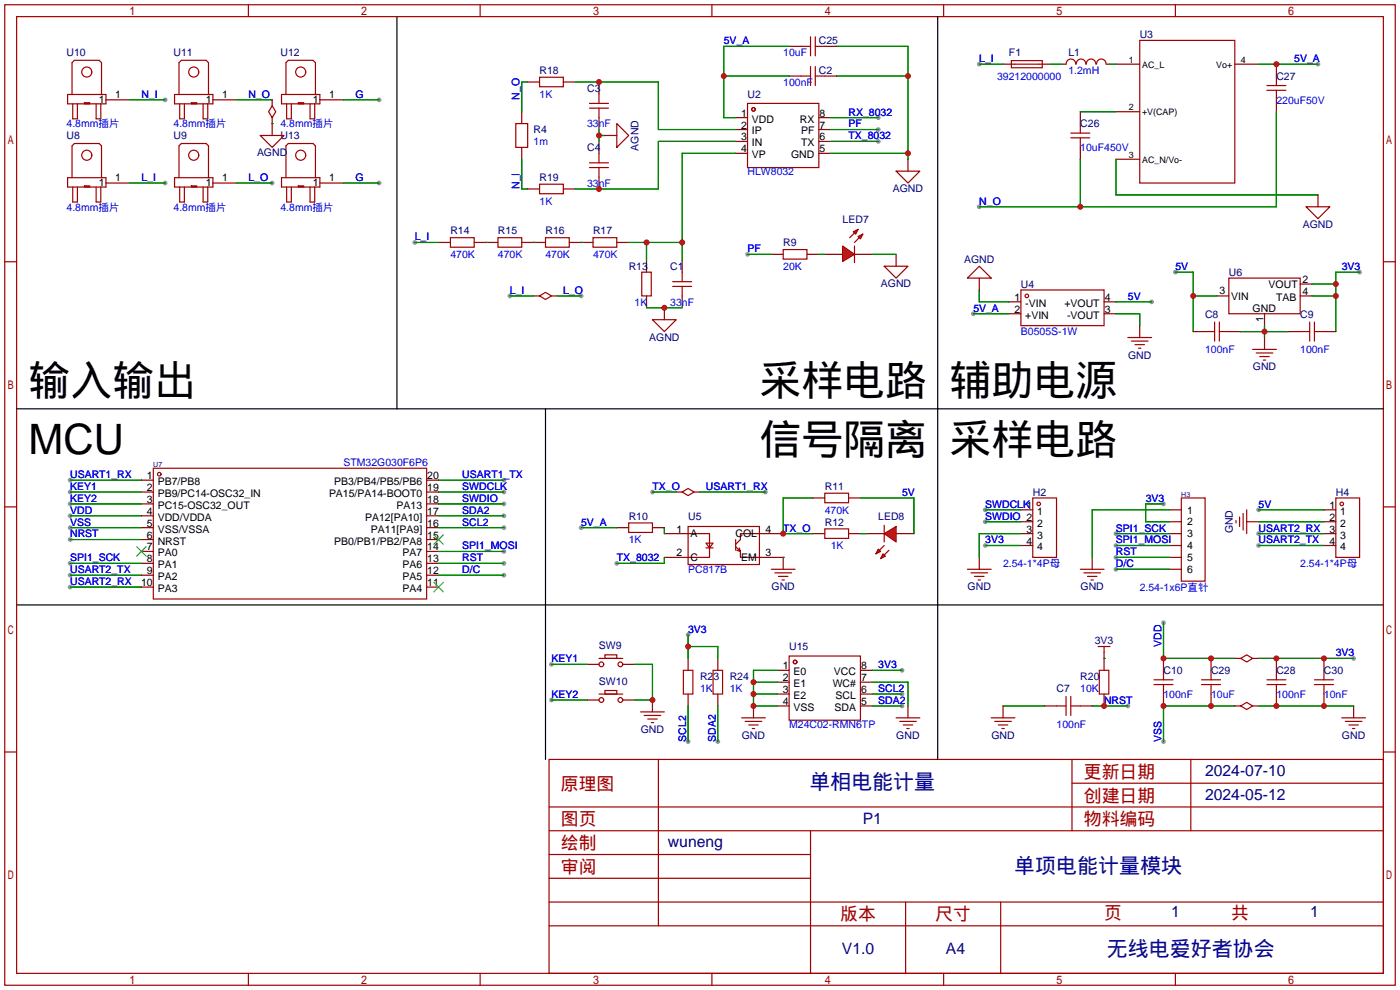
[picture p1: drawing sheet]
<svg xmlns="http://www.w3.org/2000/svg" width="299mm" height="212mm" viewBox="0 0 299 212" stroke-linecap="round" stroke-linejoin="round" font-family="sans-serif">
<g fill="#999">
<circle cx="187.7" cy="25.1" r=".51"/>
<circle cx="187.7" cy="30.2" r=".51"/>
<circle cx="187.7" cy="27.7" r=".51"/>
<circle cx="208" cy="67.1" r=".51"/>
<circle cx="246.1" cy="64.5" r=".51"/>
<circle cx="131.8" cy="120.4" r=".51"/>
<circle cx="88.6" cy="51.8" r=".51"/>
<circle cx="251.2" cy="58.2" r=".51"/>
<circle cx="290.6" cy="58.2" r=".51"/>
<circle cx="139.4" cy="105.2" r=".51"/>
<circle cx="163.6" cy="105.2" r=".51"/>
<circle cx="159.8" cy="54.4" r=".51"/>
<circle cx="109" cy="63.2" r=".51"/>
<circle cx="124.2" cy="63.2" r=".51"/>
<circle cx="281.7" cy="13.7" r=".51"/>
<circle cx="209.3" cy="44.2" r=".51"/>
<circle cx="209.3" cy="13.7" r=".51"/>
<circle cx="35.3" cy="39.1" r=".51"/>
<circle cx="58.2" cy="39.1" r=".51"/>
<circle cx="35.3" cy="21.3" r=".51"/>
<circle cx="81" cy="21.3" r=".51"/>
<circle cx="81" cy="39.1" r=".51"/>
<circle cx="15" cy="115.3" r=".51"/>
<circle cx="15" cy="112.8" r=".51"/>
<circle cx="15" cy="110.2" r=".51"/>
<circle cx="107.7" cy="105.2" r=".51"/>
<circle cx="107.7" cy="107.7" r=".51"/>
<circle cx="15" cy="102.6" r=".51"/>
<circle cx="107.7" cy="102.6" r=".51"/>
<circle cx="15" cy="122.9" r=".51"/>
<circle cx="15" cy="125.5" r=".51"/>
<circle cx="241" cy="150.9" r=".51"/>
<circle cx="248.7" cy="158.5" r=".51"/>
<circle cx="248.7" cy="133.1" r=".51"/>
<circle cx="210.6" cy="109" r=".51"/>
<circle cx="210.6" cy="111.5" r=".51"/>
<circle cx="192.8" cy="143.3" r=".51"/>
<circle cx="289.3" cy="140.7" r=".51"/>
<circle cx="192.8" cy="148.3" r=".51"/>
<circle cx="192.8" cy="150.9" r=".51"/>
<circle cx="147.1" cy="158.5" r=".51"/>
<circle cx="153.4" cy="158.5" r=".51"/>
<circle cx="147.1" cy="135.6" r=".51"/>
<circle cx="107.7" cy="117.9" r=".51"/>
<circle cx="15" cy="120.4" r=".51"/>
<circle cx="107.7" cy="110.2" r=".51"/>
<circle cx="107.7" cy="112.8" r=".51"/>
<circle cx="15" cy="105.2" r=".51"/>
<circle cx="15" cy="107.7" r=".51"/>
<circle cx="117.9" cy="142" r=".51"/>
<circle cx="117.9" cy="149.6" r=".51"/>
<circle cx="107.7" cy="120.4" r=".51"/>
<circle cx="107.7" cy="122.9" r=".51"/>
<circle cx="248.7" cy="107.7" r=".51"/>
<circle cx="238.5" cy="114" r=".51"/>
<circle cx="238.5" cy="116.6" r=".51"/>
<circle cx="238.5" cy="119.1" r=".51"/>
<circle cx="238.5" cy="121.7" r=".51"/>
<circle cx="269" cy="109" r=".51"/>
<circle cx="269" cy="114" r=".51"/>
<circle cx="269" cy="116.6" r=".51"/>
<circle cx="124.2" cy="112.8" r=".51"/>
<circle cx="210.6" cy="116.6" r=".51"/>
</g>
<g fill="none" stroke="#a10000" stroke-width=".25">
<path d="M1 1h297.2v209.6h-297.2zM3.6 3.6h292.1v204.4h-292.1zM53.1 1v2.6M102.6 1v2.6M115.3 16.5h5.1v2h-5.1zM152.1 1v2.6M171.2 16.3h2M173.2 14.2v4.1M174.2 14.2v4.1M174.2 16.3h2.1M201.7 1v2.6M216.2 13h6.6v1.5h-6.6z"/>
<path d="M216.9 13.7h5.1M243.6 8.6h20.3v30.5h-20.3zM251.2 1v2.6M110.2 26.4h2.6v5.1h-2.6zM115.3 39.4h5.1v2h-5.1zM126 23.1h4M126 22.1h4M126 35.8h4M126 34.8h4M128 20.1v2M128 23.1v2M128 32.8v2"/>
<path d="M128 35.8v2M131.8 26.4l2.6 2.6-2.6 2.5zM159.8 22.1h15.2v13.7h-15.2zM191.5 36.6h5.1l-2.5 2.5zM1 55.9h2.6M96.3 50.8h5v2h-5zM106.4 50.8h5.1v2h-5.1zM116.6 50.8h5.1v2h-5.1zM126.7 50.8h5.1v2h-5.1zM137.2 58.2h2v5h-2zM145.8 58.2v2M182.6 52.6v3.5"/>
<path d="M206.8 59.4l2.5-2.5 2.5 2.5zM262.6 59.4h15.3v7.7h-15.3zM295.7 55.9h2.5M139.4 68.3h5.1l-2.5 2.6zM143.8 61.2h4M143.8 60.2h4M145.8 61.2v2M218.2 62h17.8v7.6h-17.8zM241 72.1h5.1M241.8 72.9h3.6M242.6 73.7h2M243.3 74.4h.5"/>
<path d="M257.6 70.9h2M259.6 68.8v4.1M260.6 68.8v4.1M260.6 70.9h2M267.7 74.7h5.1M268.5 75.4h3.5M269.2 76.2h2.1M270 77h.5M277.9 70.9h2M279.9 68.8v4.1M280.9 70.9h2.1M280.9 68.8v4.1"/>
<path d="M1 108.3h2.6M134.4 111.8h5v2h-5zM145.8 105.2l1.3-.8 1.2 .8-1.2 .7zM147.1 112.5h15.2v8.2h-15.2zM147.1 114h4.5v5.1h-4.5M150.9 116.1h1.5l-.8 1zM150.9 117.1h1.5M157.2 116.8l1 1.1-.2-.8M157.2 115.3v2.3M157.5 117.6l.7 .3v1.2h4.1M162.3 114h-4.1v1.3l-1 1M176.3 105.4h5.1v2h-5.1z"/>
<path d="M176.3 113h5.1v2.1h-5.1zM295.7 108.3h2.5M164.8 121.7h5.1M165.6 122.4h3.6M166.4 123.2h2M167.1 124h.5M1 160.7h2.6M117.3 162.3h178.4v45.7h-178.4zM117.3 177.5h178.4M117.3 172.5h178.4M140.7 162.3v35.6M173.2 177.5v30.5"/>
<path d="M229.1 162.3v15.2M229.1 167.4h66.6M254.5 162.3v15.2M295.7 160.7h2.5M117.3 182.6h55.9M117.3 197.9h178.4M117.3 192.8h178.4M117.3 187.7h55.9M193.5 192.8v15.2M213.9 192.8v15.2M53.1 208v2.6M102.6 208v2.6"/>
<path d="M152.1 208v2.6M201.7 208v2.6M251.2 208v2.6"/>
<circle cx="161" cy="23.4" r=".38"/>
<circle cx="219.5" cy="63.2" r=".38"/>
</g>
<g fill="none" stroke="#870000" stroke-width=".25">
<path d="M112.8 17.5h2.5M120.4 17.5h2.5M128 17.5v2.6M168.7 16.3h2.5M176.3 16.3h2.5M214.4 13.7h2.5M222 13.7h2.5M238.5 13.7h5.1M263.9 13.7h5.1M111.5 23.9v2.5M111.5 31.5v2.5M128 25.1v2.6"/>
<path d="M128 30.2v2.6M128 37.8v2.6M129.3 29h2.5M157.2 25.1h2.6M157.2 27.7h2.6M157.2 30.2h2.6M157.2 32.8h2.6M175 25.1h2.5M175 27.7h2.5M175 30.2h2.5M175 32.8h2.5M194.1 34v2.6"/>
<path d="M238.5 23.9h5.1M238.5 34h5.1M93.7 51.8h2.6M101.3 51.8h5.1M111.5 51.8h5.1M112.8 40.4h2.5M120.4 40.4h2.5M121.7 51.8h5M131.8 51.8h2.6M138.2 55.6v2.6M145.8 55.6v2.6M209.3 59.4v2.6"/>
<path d="M138.2 63.2v2.6M142 65.8v2.5M145.8 63.2v2.6M215.6 64.5h2.6M215.6 67.1h2.6M236 64.5h2.5M236 67.1h2.5M243.6 69.6v2.5M255 70.9h2.6M260.1 63.2h2.5M262.6 70.9h2.6M270.3 67.1v2.5"/>
<path d="M270.3 72.1v2.6M275.3 70.9h2.6M277.9 60.7h2.5M277.9 63.2h2.5M283 70.9h2.5M131.8 112.8h2.6M139.4 112.8h2.6M142 114h5.1M142 119.1h5.1M144.5 105.2h1.3M148.3 105.2h1.3M162.3 114h5.1"/>
<path d="M162.3 119.1h5.1v2.6M173.7 114h2.6M173.7 106.4h2.6M181.4 114h2.5M181.4 106.4h2.5"/>
</g>
<g fill="none" stroke="#008700" stroke-width=".25">
<path d="M112.8 17.5h-1.3v6.4M122.9 17.5h17.8v10.2h16.5M178.8 9.9h15.3v24.1M178.8 16.3h15.3M111.5 34v6.4h1.3M128 29h1.3M128 27.7v2.5M157.2 30.2h-16.5v10.2h-17.8M157.2 32.8h-11.4v22.8M177.5 25.1h10.2M177.5 30.2h10.2M177.5 27.7h10.2"/>
<path d="M177.5 32.8h16.6M88.6 51.8h5.1M103.9 51.8h.1M114 51.8h.1M124.2 51.8h.1M134.4 51.8h11.4M138.2 51.8v3.8M251.2 58.2h3.8v12.7M290.6 58.2h-5.1v12.7M138.2 65.8h7.6M208 67.1h7.6M209.3 62v2.5h6.3"/>
<path d="M238.5 64.5h7.6M238.5 67.1h5.1v2.5M255 63.2h5.1M265.2 70.9h10.1M270.3 69.6v2.5M280.4 63.2h5.1M280.4 60.7h5.1M139.4 105.2h5.1M142 119.1v1.3h-10.2M142 112.8v1.2M149.6 105.2h14M167.4 119.1h.1"/>
<path d="M173.7 106.4h-6.3v7.6h6.3M183.9 106.4h11.4v7.6"/>
</g>
<g fill="#f00" stroke="#a10000" stroke-width=".25">
<path d="M180.1 52.6l2.5 1.8-2.5 1.5z"/>
<path d="M182.4 49.5l1-.5-.5 1z"/>
<path d="M183.4 50.5l1-.5-.5 1.1z"/>
</g>
<g fill="none" stroke="#a10000" stroke-width=".25">
<path d="M171.2 9.9h2M173.2 7.9v4M174.2 7.9v4M174.2 9.9h2.1M227.9 13.7a1.01 1.01 0 0 1 1-1.1 1.01 1.01 0 0 1 1 1.1M230 13.7a1.01 1.01 0 0 1 1-1.1 1.01 1.01 0 0 1 1 1.1M232.2 13.7a1.01 1.01 0 0 1 1-1.1 1.01 1.01 0 0 1 1 1.1M234.4 13.7a1.01 1.01 0 0 1 1-1.1 1.01 1.01 0 0 1 1 1.1M270.8 18.3h4M270.8 19.3h4M272.8 16.3v2M272.8 19.3v2"/>
<path d="M14.4 20.2h8.2v2h-8.2zM14.4 38h8.2v2h-8.2zM15.4 38v-6.8l.5-.5h5.3l.5 .5v6.8M15.4 20.2v-6.8l.5-.5h5.3l.5 .5v6.8M15.5 40v3.2h1v-3.2M15.5 22.2v3.2h1v-3.2M18 39.7h1.2v.3h-1.2zM18 22h1.2v.2h-1.2zM20.5 40v3.2h1v-3.2M20.5 22.2v3.2h1v-3.2M37.3 38h8.2v2h-8.2zM37.3 20.2h8.2v2h-8.2z"/>
<path d="M38.3 38v-6.8l.5-.5h5.3l.5 .5v6.8M38.3 20.2v-6.8l.5-.5h5.3l.5 .5v6.8M38.4 40v3.2h1v-3.2M38.4 22.2v3.2h1v-3.2M40.9 39.7h1.1v.3h-1.1zM40.9 22h1.1v.2h-1.1zM43.4 40v3.2h1v-3.2M43.4 22.2v3.2h1v-3.2M60.2 38h8.2v2h-8.2zM60.2 20.2h8.2v2h-8.2zM61.1 38v-6.8l.5-.5h5.3l.5 .5v6.8M61.1 20.2v-6.8l.5-.5h5.3l.5 .5v6.8"/>
<path d="M61.3 40v3.2h1v-3.2M61.3 22.2v3.2h1v-3.2M63.8 22h1.1v.2h-1.1zM63.8 39.7h1.1v.3h-1.1zM66.3 40v3.2h1v-3.2M66.3 22.2v3.2h1v-3.2M228.9 28.4h4M228.9 29.5h4M230.9 26.4v2M230.9 29.5v2M167.4 53.3h5.1v2.1h-5.1zM182.6 49.8l-1 1"/>
<path d="M183.6 50.8l-1 1M189 56.9h5.1l-2.6 2.5zM279.1 44.2h5.1l-2.5 2.5zM115.3 63.2l1.3-.7 1.3 .7-1.3 .8zM32.8 100.1h58.4v27.9h-58.4zM189 112.3v3.5M220.7 106.4h5.1v12.7h-5.1zM252.5 106.4h5.1v17.8h-5.1zM264.2 111.3v.5M264.9 110.5v2M265.7 109.7v3.6M266.4 109v5"/>
<path d="M285.5 106.4h5.1v12.7h-5.1zM129.3 140h2.5v.7h-2.5zM206.8 121.7h5M207.5 122.4h3.6M208.3 123.2h2M209 124h.5M230.9 121.7h5.1M231.6 122.4h3.6M232.4 123.2h2M233.2 124h.5M234.7 138.2h2.5M236 138.2v1.2"/>
<path d="M128 140.7h5.1M128 148.3h5.1M129.3 147.6h2.5v.7h-2.5zM136.9 152.1h5.1M137.7 152.9h3.5M138.4 153.7h2.1M139.2 154.4h.5M146 143.3h2.1v5h-2.1zM152.4 143.3h2v5h-2zM158.5 153.4h5.1M159.3 154.2h3.5M160 154.9h2.1"/>
<path d="M160.8 155.7h.5M168.7 140.2h15.2v13.7h-15.2zM191.5 153.4h5.1M192.3 154.2h3.5M193 154.9h2.1M193.8 155.7h.5M211.8 153.4h5.1M212.6 154.2h3.6M213.4 154.9h2M214.1 155.7h.5M225.8 150.9h2M227.8 148.8v4.1"/>
<path d="M228.9 148.8v4.1M228.9 150.9h2M234.9 143.3h2.1v5h-2.1zM246.6 145.3h4.1M246.6 146.3h4.1M248.7 143.3v2M248.7 146.3v2M256.8 145.3h4.1M256.8 146.3h4.1M258.8 143.3v2M258.8 146.3v2M265.2 140.7l1.2-.7 1.3 .7-1.3 .8z"/>
<path d="M265.2 150.9l1.2-.8 1.3 .8-1.3 .7zM270.8 145.3h4M270.8 146.3h4M272.8 143.3v2M272.8 146.3v2M280.9 145.3h4.1M280.9 146.3h4.1M283 143.3v2M283 146.3v2M286.8 153.4h5M287.5 154.2h3.6M288.3 154.9h2"/>
<path d="M289.1 155.7h.5"/>
<circle cx="18.5" cy="15.4" r="1.08"/>
<circle cx="41.4" cy="15.4" r="1.08"/>
<circle cx="64.3" cy="15.4" r="1.08"/>
<circle cx="18.5" cy="33.2" r="1.08"/>
<circle cx="41.4" cy="33.2" r="1.08"/>
<circle cx="64.3" cy="33.2" r="1.08"/>
<circle cx="34" cy="101.3" r=".38"/>
<circle cx="222" cy="107.7" r=".38"/>
<circle cx="286.8" cy="107.7" r=".38"/>
<circle cx="128.5" cy="142" r=".51"/>
<circle cx="128.5" cy="149.6" r=".51"/>
<circle cx="132.6" cy="142" r=".51"/>
<circle cx="132.6" cy="149.6" r=".51"/>
<circle cx="169.9" cy="141.5" r=".38"/>
</g>
<g fill="none" stroke="#870000" stroke-width=".25">
<path d="M168.7 9.9h2.5M176.3 9.9h2.5M227.1 13.7h.7M236.5 13.7h.7M272.8 13.7v2.6M22.6 39.1h5.1M22.6 21.3h5.1M45.5 39.1h5M45.5 21.3h5M68.3 39.1h5.1M68.3 21.3h5.1M230.9 23.9v2.5"/>
<path d="M230.9 31.5v2.5M272.8 21.3v2.6M164.8 54.4h2.6M172.5 54.4h2.5M176.3 54.4h3.8M182.6 54.4h3.8M191.5 54.4v2.5M281.7 41.7v2.5M114 63.2h1.3M117.9 63.2h1.2M30.2 102.6h2.6M30.2 105.2h2.6"/>
<path d="M30.2 107.7h2.6M30.2 110.2h2.6M30.2 112.8h2.6M30.2 115.3h2.6M30.2 117.9h2.6M91.2 102.6h2.5M91.2 105.2h2.5M91.2 107.7h2.5M91.2 110.2h2.5M91.2 112.8h2.5M91.2 115.3h2.5M91.2 117.9h2.5"/>
<path d="M209.3 119.1v2.6M218.2 109h2.5M218.2 111.5h2.5M218.2 114h2.5M218.2 116.6h2.5M233.4 119.1v2.6M249.9 109h2.6M249.9 111.5h2.6M249.9 114h2.6M249.9 116.6h2.6M249.9 119.1h2.6M266.4 111.5h2.6"/>
<path d="M283 109h2.5M283 111.5h2.5M283 114h2.5M283 116.6h2.5M30.2 120.4h2.6M30.2 122.9h2.6M30.2 125.5h2.6M91.2 120.4h2.5M91.2 122.9h2.5M91.2 125.5h2.5M236 139.4v3.9M249.9 121.7h2.6"/>
<path d="M125.5 142h2.5M125.5 149.6h2.5M133.1 142h2.5M133.1 149.6h2.5M139.4 149.6v2.5M147.1 140.7v2.6M147.1 148.3v2.6M153.4 140.7v2.6M153.4 148.3v2.6M161 150.9v2.5M166.1 150.9h2.6M166.1 143.3h2.6"/>
<path d="M166.1 145.8h2.6M166.1 148.3h2.6M183.9 150.9h2.5M183.9 143.3h2.5M183.9 145.8h2.5M183.9 148.3h2.5M194.1 150.9v2.5M214.4 150.9v2.5M223.3 150.9h2.5M230.9 150.9h2.5M236 148.3v2.6M248.7 140.7v2.6"/>
<path d="M248.7 148.3v2.6M258.8 140.7v2.6M258.8 148.3v2.6M263.9 150.9h1.3M263.9 140.7h1.3M267.7 150.9h1.3M267.7 140.7h1.3M272.8 140.7v2.6M272.8 148.3v2.6M283 140.7v2.6M283 148.3v2.6M289.3 150.9v2.5"/>
</g>
<g fill="none" stroke="#008700" stroke-width=".25">
<path d="M154.7 16.3h14M168.7 9.9h-14v15.2h2.5M209.3 13.7h5.1M224.5 13.7h2.6M237.2 13.7h1.3M269 13.7h12.7M27.7 39.1h7.6M27.7 21.3h7.6M50.5 39.1h7.7M50.5 21.3h7.7M73.4 39.1h7.6M73.4 21.3h7.6"/>
<path d="M230.9 23.9h7.6M230.9 34v10.2M238.5 34v7.7h43.2M272.8 23.9v20.3h-63.5M159.8 54.4h5M175 54.4h1.3M186.4 54.4h5.1M109 63.2h5M119.1 63.2h5.1M15 115.3h15.2M15 112.8h15.2M15 110.2h15.2"/>
<path d="M15 105.2h15.2M15 107.7h15.2M15 102.6h15.2M93.7 112.8h14M93.7 110.2h14M93.7 105.2h14M93.7 107.7h14M93.7 102.6h14M93.7 117.9h14M210.6 109h7.6M210.6 111.5h7.6M218.2 114h-8.9v5.1"/>
<path d="M238.5 114h11.4M238.5 116.6h11.4M238.5 119.1h11.4M248.7 107.7h-3.8v3.8h5M249.9 109h-16.5v10.1M269 109h14M269 111.5h14M269 114h14M269 116.6h14M15 122.9h15.2M15 125.5h15.2M15 120.4h15.2"/>
<path d="M93.7 122.9h14M93.7 120.4h14M147.1 135.6v5.1M147.1 138.2h6.3v2.5M238.5 121.7h11.4M248.7 133.1v7.6h15.2M117.9 142h7.6M117.9 149.6h7.6M135.6 142h3.8v7.6h-3.8M147.1 150.9v7.6M153.4 150.9v7.6M161 145.8h5.1"/>
<path d="M161 148.3h5.1M166.1 143.3h-5.1v7.6h5.1M186.4 150.9h6.4M186.4 143.3h6.4M186.4 145.8h7.7v5.1M186.4 148.3h6.4M214.4 150.9h8.9M233.4 150.9h7.6M236 140.7h.1M263.9 150.9h-15.2v7.6M269 150.9h20.3M269 140.7h20.3"/>
</g>
<path d="M29.2 116.8l2 2.1M31.2 116.8l-2 2.1M92.7 114.3l2 2M94.7 114.3l-2 2M92.7 124.5l2 2M94.7 124.5l-2 2" fill="none" stroke="#3c3" stroke-width=".25"/>
<g fill="#f00" stroke="#a10000" stroke-width=".25">
<path d="M189 114l2.5-1.5v3.3z"/>
<path d="M188.7 118.4l.5 .5-1 .5z"/>
<path d="M187.7 117.3l.5 .6-1 .5z"/>
</g>
<path d="M55.6 29h5.1l-2.5 2.5zM58.2 22.6l.7 1.3-.7 1.2-.8-1.2zM189 116.6l-1 1M190 117.6l-1 1" fill="none" stroke="#a10000" stroke-width=".25"/>
<path d="M58.2 21.3v1.3M58.2 25.1v3.9M185.2 114h3.8M191.5 114h3.8" fill="none" stroke="#870000" stroke-width=".25"/>
<path d="M58.2 26.4h.1M124.2 112.8h7.6M183.9 114h1.3M210.6 116.6h7.6" fill="none" stroke="#008700" stroke-width=".25"/>
<path d="M84.8 3.6v83.8M200.4 3.6v125.7h-196.8M3.6 87.4h292.1M116.6 87.4v74.9M295.7 129.3h-95.3v33" fill="none" stroke="#000" stroke-width=".25"/>
<g fill="#c00">
<circle cx="194.1" cy="32.8" r=".63"/>
<circle cx="194.1" cy="16.3" r=".63"/>
<circle cx="167.4" cy="114" r=".63"/>
<circle cx="142" cy="65.8" r=".63"/>
<circle cx="145.8" cy="51.8" r=".63"/>
<circle cx="138.2" cy="51.8" r=".63"/>
<circle cx="128" cy="29" r=".63"/>
<circle cx="128" cy="40.4" r=".63"/>
<circle cx="128" cy="17.5" r=".63"/>
<circle cx="255" cy="63.2" r=".63"/>
<circle cx="270.3" cy="70.9" r=".63"/>
<circle cx="285.5" cy="60.7" r=".63"/>
<circle cx="285.5" cy="63.2" r=".63"/>
<circle cx="154.7" cy="16.3" r=".63"/>
<circle cx="272.8" cy="13.7" r=".63"/>
<circle cx="230.9" cy="44.2" r=".63"/>
<circle cx="236" cy="150.9" r=".63"/>
<circle cx="248.7" cy="150.9" r=".63"/>
<circle cx="258.8" cy="150.9" r=".63"/>
<circle cx="248.7" cy="140.7" r=".63"/>
<circle cx="258.8" cy="140.7" r=".63"/>
<circle cx="161" cy="150.9" r=".63"/>
<circle cx="161" cy="145.8" r=".63"/>
<circle cx="161" cy="148.3" r=".63"/>
<circle cx="283" cy="140.7" r=".63"/>
<circle cx="272.8" cy="140.7" r=".63"/>
<circle cx="283" cy="150.9" r=".63"/>
<circle cx="272.8" cy="150.9" r=".63"/>
<circle cx="147.1" cy="138.2" r=".63"/>
<circle cx="139.4" cy="149.6" r=".63"/>
</g>
<g font-size="9">
<text x="6.1" y="84.3">输入输出</text>
<text x="162.3" y="84.3">采样电路</text>
<text x="202.9" y="84.3">辅助电源</text>
<text x="6.1" y="97">MCU</text>
<text x="162.3" y="97">信号隔离</text>
<text x="202.9" y="97">采样电路</text>
</g>
<g font-size="4.5" fill="#000080">
<text x="173" y="168.7">单相电能计量</text>
<text x="216.8" y="186.5">单项电能计量模块</text>
<text x="236.6" y="204.3">无线电爱好者协会</text>
</g>
<g font-size="3.8" fill="#a00000">
<text x="231.6" y="166.2">更新日期</text>
<text x="119.9" y="168.8">原理图</text>
<text x="231.6" y="171.3">创建日期</text>
<text x="119.9" y="176.4">图页</text>
<text x="231.6" y="176.4">物料编码</text>
<text x="119.9" y="181.5">绘制</text>
<text x="119.9" y="186.6">审阅</text>
<text x="179.6" y="196.7">版本</text>
<text x="199.9" y="196.7">尺寸</text>
<text x="236" y="196.5">页</text>
<text x="263.1" y="196.5">共</text>
</g>
<g font-size="3.4" fill="#000080">
<text x="257.6" y="165.9">2024-07-10</text>
<text x="257.6" y="170.9">2024-05-12</text>
<text x="184.4" y="176">P1</text>
<text x="142.7" y="181.1">wuneng</text>
<text x="250.3" y="196.1">1</text>
<text x="280" y="196.1">1</text>
<text x="179.9" y="204">V1.0</text>
<text x="202.2" y="204">A4</text>
</g>
<g font-size="2.2" fill="#000080">
<text x="14.2" y="12">U10</text>
<text x="37.1" y="12">U11</text>
<text x="59.9" y="12">U12</text>
<text x="175" y="9.5">C25</text>
<text x="215.6" y="12">F1</text>
<text x="228.3" y="12">L1</text>
<text x="243.6" y="8.2">U3</text>
<text x="115.3" y="15.8">R18</text>
<text x="175" y="15.8">C2</text>
<text x="272.8" y="17.1">C27</text>
<text x="125.5" y="19.6">C3</text>
<text x="159.8" y="20.9">U2</text>
<text x="14.2" y="29.8">U8</text>
<text x="37.1" y="29.8">U9</text>
<text x="59.9" y="29.8">U13</text>
<text x="114" y="28.5">R4</text>
<text x="230.9" y="27.2">C26</text>
<text x="54.9" y="33.4">AGND</text>
<text x="125.5" y="32.3">C4</text>
<text x="136.5" y="32.2" transform="rotate(-90 136.5 32.2)">AGND</text>
<text x="115.3" y="38.7">R19</text>
<text x="190.8" y="41.1">AGND</text>
<text x="180.1" y="47.6">LED7</text>
<text x="96.3" y="50.1">R14</text>
<text x="106.4" y="50.1">R15</text>
<text x="116.6" y="50.1">R16</text>
<text x="126.7" y="50.1">R17</text>
<text x="167.4" y="52.6">R9</text>
<text x="278.4" y="48.7">AGND</text>
<text x="134.4" y="57.7">R13</text>
<text x="143.3" y="57.7">C1</text>
<text x="206.1" y="56.3">AGND</text>
<text x="262.6" y="59">U6</text>
<text x="188.3" y="61.4">AGND</text>
<text x="218.2" y="61.5">U4</text>
<text x="257.6" y="67.9">C8</text>
<text x="277.9" y="67.9">C9</text>
<text x="138.7" y="72.8">AGND</text>
<text x="241.1" y="76.6">GND</text>
<text x="267.8" y="79.2">GND</text>
<text x="176.3" y="104.7">R11</text>
<text x="220.7" y="106">H2</text>
<text x="285.5" y="106">H4</text>
<text x="134.4" y="111.1">R10</text>
<text x="147.1" y="111.1">U5</text>
<text x="176.3" y="112.3">R12</text>
<text x="187.7" y="111.1">LED8</text>
<text x="263.5" y="114" transform="rotate(-90 263.5 114)">GND</text>
<text x="164.9" y="126.1">GND</text>
<text x="206.8" y="126.1">GND</text>
<text x="230.9" y="126.1">GND</text>
<text x="234" y="137.6">3V3</text>
<text x="128" y="138.7">SW9</text>
<text x="168.7" y="139">U15</text>
<text x="128" y="146.4">SW10</text>
<text x="149.6" y="145.3">R23</text>
<text x="156" y="145.3">R24</text>
<text x="225.8" y="147.9">C7</text>
<text x="230.9" y="145.3">R20</text>
<text x="248.7" y="144.1">C10</text>
<text x="258.8" y="144.1">C29</text>
<text x="272.8" y="144.1">C28</text>
<text x="283" y="144.1">C30</text>
<text x="137" y="156.6">GND</text>
<text x="158.5" y="157.9">GND</text>
<text x="191.6" y="157.9">GND</text>
<text x="211.9" y="157.9">GND</text>
<text x="286.8" y="157.9">GND</text>
</g>
<g font-size="2.2" fill="#00f">
<text x="154.7" y="9.5">5V_A</text>
<text x="167.4" y="12">10uF</text>
<text x="209.3" y="13.3">L_I</text>
<text x="213.1" y="17.1">39212000000</text>
<text x="228.3" y="15.8">1.2mH</text>
<text x="276.6" y="13.3">5V_A</text>
<text x="30.2" y="20.9">N_I</text>
<text x="53.1" y="20.9">N_O</text>
<text x="75.9" y="20.9">G</text>
<text x="111.1" y="21.3" transform="rotate(-90 111.1 21.3)">N_O</text>
<text x="115.3" y="20.9">1K</text>
<text x="167.4" y="18.3">100nF</text>
<text x="272.8" y="22.2">220uF50V</text>
<text x="14.2" y="27.2">4.8mm插片</text>
<text x="37.1" y="27.2">4.8mm插片</text>
<text x="59.9" y="27.2">4.8mm插片</text>
<text x="125.5" y="27.2">33nF</text>
<text x="181.4" y="24.7">RX_8032</text>
<text x="181.4" y="29.8">TX_8032</text>
<text x="181.4" y="27.2">PF</text>
<text x="114" y="31">1m</text>
<text x="230.9" y="32.3">10uF450V</text>
<text x="30.2" y="38.7">L_I</text>
<text x="53.1" y="38.7">L_O</text>
<text x="75.9" y="38.7">G</text>
<text x="111.1" y="40.4" transform="rotate(-90 111.1 40.4)">N_I</text>
<text x="125.5" y="39.9">33nF</text>
<text x="159.8" y="37.4">HLW8032</text>
<text x="14.2" y="45">4.8mm插片</text>
<text x="37.1" y="45">4.8mm插片</text>
<text x="59.9" y="45">4.8mm插片</text>
<text x="115.3" y="43.7">1K</text>
<text x="209.3" y="43.7">N_O</text>
<text x="88.6" y="51.4">L_I</text>
<text x="159.8" y="53.9">PF</text>
<text x="96.3" y="55.2">470K</text>
<text x="106.4" y="55.2">470K</text>
<text x="116.6" y="55.2">470K</text>
<text x="126.7" y="55.2">470K</text>
<text x="167.4" y="57.7">20K</text>
<text x="251.2" y="57.7">5V</text>
<text x="286.8" y="57.7">3V3</text>
<text x="109" y="62.8">L_I</text>
<text x="120.4" y="62.8">L_O</text>
<text x="135.6" y="65.3">1K</text>
<text x="143.3" y="65.3">33nF</text>
<text x="241" y="64.1">5V</text>
<text x="208" y="66.6">5V_A</text>
<text x="218.2" y="71.7">B0505S-1W</text>
<text x="257.6" y="75.5">100nF</text>
<text x="277.9" y="75.5">100nF</text>
<text x="73.4" y="99.6">STM32G030F6P6</text>
<text x="15" y="102.2">USART1_RX</text>
<text x="15" y="104.7">KEY1</text>
<text x="15" y="107.2">KEY2</text>
<text x="98.8" y="104.7">SWDCLK</text>
<text x="98.8" y="107.2">SWDIO</text>
<text x="98.8" y="102.2">USART1_TX</text>
<text x="139.4" y="104.7">TX_O</text>
<text x="150.9" y="104.7">USART1_RX</text>
<text x="192.8" y="106">5V</text>
<text x="244.9" y="107.2">3V3</text>
<text x="15" y="112.3">VSS</text>
<text x="15" y="109.8">VDD</text>
<text x="98.8" y="109.8">SDA2</text>
<text x="98.8" y="112.3">SCL2</text>
<text x="124.2" y="112.3">5V_A</text>
<text x="167.4" y="113.6">TX_O</text>
<text x="176.3" y="109.8">470K</text>
<text x="210.6" y="108.5">SWDCLK1</text>
<text x="210.6" y="111.1">SWDIO 2</text>
<text x="238.5" y="113.6">SPI1_SCK</text>
<text x="269" y="108.5">5V</text>
<text x="269" y="113.6">USART2_RX</text>
<text x="15" y="114.9">NRST</text>
<text x="15" y="119.9">SPI1_SCK</text>
<text x="98.8" y="117.4">SPI1_MOSI</text>
<text x="98.8" y="119.9">RST</text>
<text x="131.8" y="119.9">TX_8032</text>
<text x="134.4" y="116.1">1K</text>
<text x="177.5" y="117.4">1K</text>
<text x="210.6" y="116.1">3V3</text>
<text x="238.5" y="116.1">SPI1_MOSI</text>
<text x="238.5" y="118.7">RST</text>
<text x="269" y="116.1">USART2_TX</text>
<text x="15" y="122.5">USART2_TX</text>
<text x="15" y="125">USART2_RX</text>
<text x="98.8" y="122.5">D/C</text>
<text x="147.1" y="122.5">PC817B</text>
<text x="214.4" y="121.2">2.54-1*4P母</text>
<text x="238.5" y="121.2">D/C</text>
<text x="277.9" y="121.2">2.54-1*4P母</text>
<text x="243.6" y="126.3">2.54-1x6P直针</text>
<text x="147.1" y="135.2">3V3</text>
<text x="117.9" y="141.5">KEY1</text>
<text x="187.7" y="142.8">3V3</text>
<text x="248.2" y="138.2" transform="rotate(-90 248.2 138.2)">VDD</text>
<text x="285.5" y="140.3">3V3</text>
<text x="117.9" y="149.2">KEY2</text>
<text x="149.6" y="147.9">1K</text>
<text x="156" y="147.9">1K</text>
<text x="187.7" y="147.9">SCL2</text>
<text x="230.9" y="147.9">10K</text>
<text x="248.7" y="149.2">100nF</text>
<text x="258.8" y="149.2">10uF</text>
<text x="272.8" y="149.2">100nF</text>
<text x="283" y="149.2">10nF</text>
<text x="168.7" y="155.5">M24C02-RMN6TP</text>
<text x="187.7" y="150.4">SDA2</text>
<text x="225.8" y="155.5">100nF</text>
<text x="236" y="150.4">NRST</text>
<text x="146.6" y="158.5" transform="rotate(-90 146.6 158.5)">SCL2</text>
<text x="153" y="158.5" transform="rotate(-90 153 158.5)">SDA2</text>
<text x="248.2" y="158.5" transform="rotate(-90 248.2 158.5)">VSS</text>
</g>
<g font-size="2.2">
<text x="21.1" y="22">1</text>
<text x="24.6" y="20.9">1</text>
<text x="44" y="22">1</text>
<text x="47.5" y="20.9">1</text>
<text x="66.8" y="22">1</text>
<text x="70.4" y="20.9">1</text>
<text x="158.4" y="24.9">1</text>
<text x="158.4" y="27.5">2</text>
<text x="160.7" y="26.2">VDD</text>
<text x="160.7" y="28.7">IP</text>
<text x="171" y="26.2">RX</text>
<text x="171.2" y="28.7">PF</text>
<text x="175.1" y="27.5">7</text>
<text x="175.1" y="24.9">8</text>
<text x="158.4" y="30">3</text>
<text x="158.4" y="32.6">4</text>
<text x="160.7" y="31.3">IN</text>
<text x="160.7" y="33.8">VP</text>
<text x="169.1" y="33.8">GND</text>
<text x="171.2" y="31.3">TX</text>
<text x="175.1" y="32.6">5</text>
<text x="175.1" y="30">6</text>
<text x="21.1" y="39.8">1</text>
<text x="24.6" y="38.7">1</text>
<text x="44" y="39.8">1</text>
<text x="47.5" y="38.7">1</text>
<text x="66.8" y="39.8">1</text>
<text x="70.4" y="38.7">1</text>
<text x="216.8" y="64.3">1</text>
<text x="219.1" y="65.6">-VIN</text>
<text x="227.5" y="65.6">+VOUT</text>
<text x="236.1" y="64.3">4</text>
<text x="260.6" y="62.8">3</text>
<text x="263.1" y="64.1">VIN</text>
<text x="271.1" y="61.5">VOUT</text>
<text x="272.8" y="64.3">TAB</text>
<text x="278.4" y="60.5">2</text>
<text x="278.4" y="63.1">4</text>
<text x="216.8" y="66.8">2</text>
<text x="219.1" y="68.1">+VIN</text>
<text x="228.1" y="68.1">-VOUT</text>
<text x="236.1" y="66.8">3</text>
<text x="267.7" y="66.6">GND</text>
<text x="270.1" y="68.8" transform="rotate(-90 270.1 68.8)">1</text>
<text x="31.4" y="102.4">1</text>
<text x="31.4" y="104.9">2</text>
<text x="31.4" y="107.5">3</text>
<text x="33.7" y="103.7">PB7/PB8</text>
<text x="33.7" y="106.2">PB9/PC14-OSC32_IN</text>
<text x="70.3" y="106.2">PA15/PA14-BOOT0</text>
<text x="71.4" y="103.7">PB3/PB4/PB5/PB6</text>
<text x="91.3" y="107.5">18</text>
<text x="91.3" y="104.9">19</text>
<text x="91.3" y="102.4">20</text>
<text x="31.4" y="110">4</text>
<text x="31.4" y="112.6">5</text>
<text x="33.7" y="108.8">PC15-OSC32_OUT</text>
<text x="33.7" y="111.3">VDD/VDDA</text>
<text x="33.7" y="113.8">VSS/VSSA</text>
<text x="78" y="111.3">PA12[PA10]</text>
<text x="79.3" y="113.8">PA11[PA9]</text>
<text x="84.8" y="108.8">PA13</text>
<text x="91.3" y="112.6">16</text>
<text x="91.3" y="110">17</text>
<text x="144.6" y="113.8">1</text>
<text x="163.6" y="113.8">4</text>
<text x="219.4" y="113.8">3</text>
<text x="221.7" y="110">1</text>
<text x="221.7" y="112.6">2</text>
<text x="253.7" y="109.8">1</text>
<text x="253.7" y="112.3">2</text>
<text x="284.1" y="108.8">1</text>
<text x="284.1" y="111.3">2</text>
<text x="284.1" y="113.8">3</text>
<text x="286.4" y="110">1</text>
<text x="286.4" y="112.6">2</text>
<text x="31.4" y="115.1">6</text>
<text x="31.4" y="117.6">7</text>
<text x="33.7" y="116.4">NRST</text>
<text x="33.7" y="118.9">PA0</text>
<text x="71.4" y="116.4">PB0/PB1/PB2/PA8</text>
<text x="86" y="118.9">PA7</text>
<text x="91.3" y="117.6">14</text>
<text x="91.3" y="115.1">15</text>
<text x="144.6" y="118.9">2</text>
<text x="147.6" y="119.9">C</text>
<text x="147.6" y="114.8">A</text>
<text x="157.2" y="114.8">COL</text>
<text x="158.4" y="119.9">EM</text>
<text x="163.6" y="118.9">3</text>
<text x="219.4" y="116.4">4</text>
<text x="221.7" y="115.1">3</text>
<text x="221.7" y="117.6">4</text>
<text x="253.7" y="114.8">3</text>
<text x="253.7" y="117.4">4</text>
<text x="253.7" y="119.9">5</text>
<text x="284.1" y="116.4">4</text>
<text x="286.4" y="115.1">3</text>
<text x="286.4" y="117.6">4</text>
<text x="30.1" y="125.3">10</text>
<text x="31.4" y="120.2">8</text>
<text x="31.4" y="122.7">9</text>
<text x="33.7" y="121.5">PA1</text>
<text x="33.7" y="124">PA2</text>
<text x="86" y="124">PA5</text>
<text x="86" y="121.5">PA6</text>
<text x="91.3" y="125.3">11</text>
<text x="91.3" y="122.7">12</text>
<text x="91.3" y="120.2">13</text>
<text x="253.7" y="122.5">6</text>
<text x="33.7" y="126.5">PA3</text>
<text x="86" y="126.5">PA4</text>
<text x="167.3" y="143">1</text>
<text x="184" y="143">8</text>
<text x="167.3" y="145.6">2</text>
<text x="167.3" y="148.1">3</text>
<text x="169.6" y="144.3">E0</text>
<text x="169.6" y="146.9">E1</text>
<text x="169.6" y="149.4">E2</text>
<text x="178" y="146.9">WC#</text>
<text x="178.2" y="144.3">VCC</text>
<text x="178.6" y="149.4">SCL</text>
<text x="184" y="148.1">6</text>
<text x="184" y="145.6">7</text>
<text x="167.3" y="150.7">4</text>
<text x="169.6" y="151.9">VSS</text>
<text x="178.3" y="151.9">SDA</text>
<text x="184" y="150.7">5</text>
</g>
<g font-size="1.9">
<text x="241.3" y="13.4">1</text>
<text x="244.1" y="14.5">AC_L</text>
<text x="260" y="14.5">Vo+</text>
<text x="265.2" y="13.4">4</text>
<text x="241.3" y="23.6">2</text>
<text x="244.1" y="24.6">+V(CAP)</text>
<text x="241.3" y="33.8">3</text>
<text x="244.1" y="34.8">AC_N/Vo-</text>
</g>
<g font-size="1.5" fill="#000080">
<text x="32.8" y="99.8">U7</text>
<text x="252.5" y="106.1">H3</text>
</g>
</svg>
